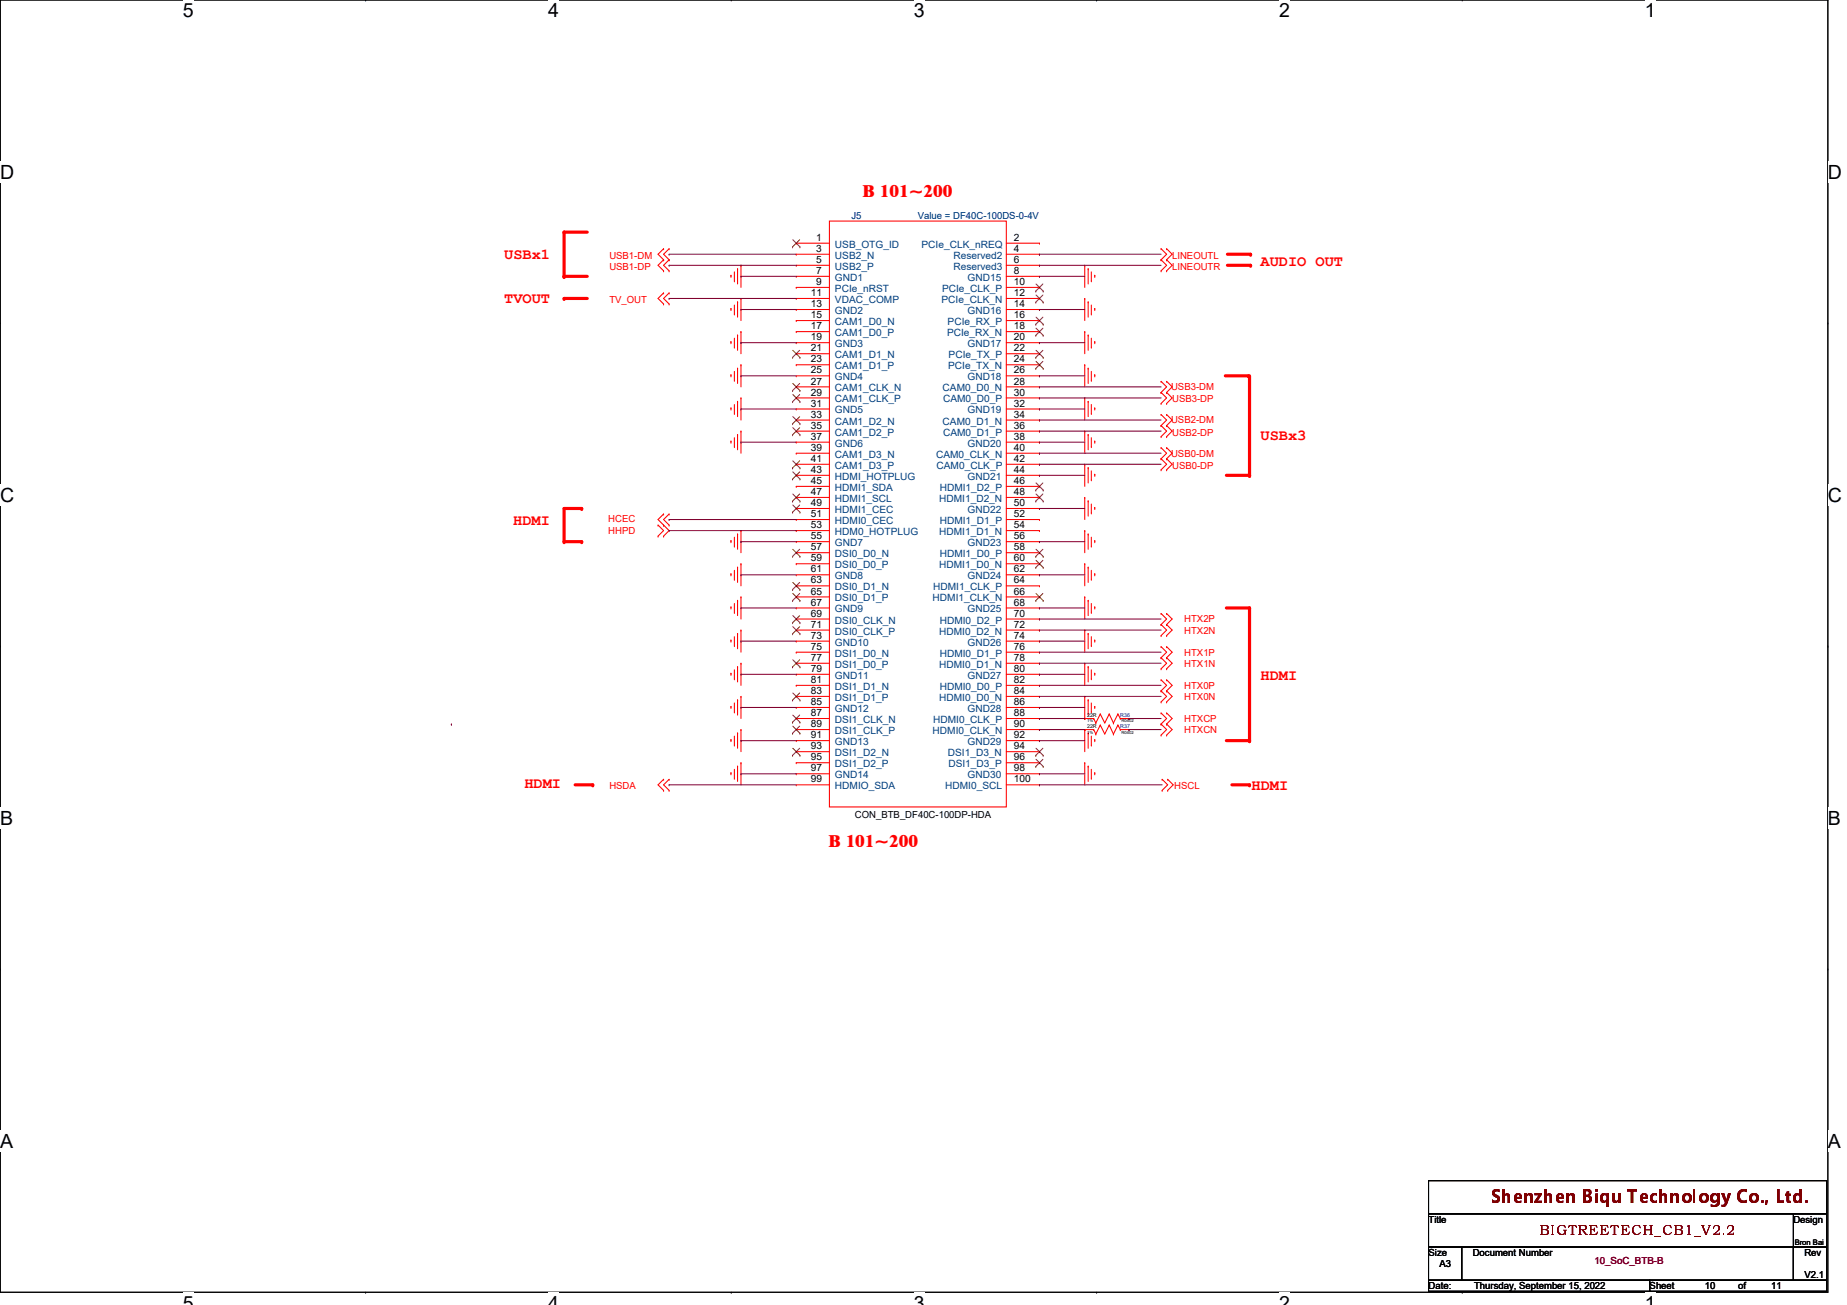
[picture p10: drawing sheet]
<svg xmlns="http://www.w3.org/2000/svg" width="297mm" height="210mm" viewBox="0 0 297 210" stroke-linecap="round" stroke-linejoin="round" font-family="sans-serif">
<path d="M0 0h294v207.9h-294z" fill="none" stroke="#000" stroke-width=".17"/>
<g fill="#fff">
<path d="M29.4 0h1.8v3.5h-1.8z"/>
<path d="M29.4 207.9h1.8v2h-1.8z"/>
</g>
<path d="M58.8 0h.1M58.8 207.9h.1" fill="none" stroke="#000" stroke-width=".17"/>
<g fill="#fff">
<path d="M88.2 0h1.7v3.5h-1.7z"/>
<path d="M88.2 207.9h1.7v2h-1.7z"/>
</g>
<path d="M117.6 0h.1M117.6 207.9h.1" fill="none" stroke="#000" stroke-width=".17"/>
<g fill="#fff">
<path d="M147 0h1.7v3.5h-1.7z"/>
<path d="M147 207.9h1.7v2h-1.7z"/>
</g>
<path d="M176.4 0h.1M176.4 207.9h.1" fill="none" stroke="#000" stroke-width=".17"/>
<g fill="#fff">
<path d="M205.7 0h1.8v3.5h-1.8z"/>
<path d="M205.7 207.9h1.8v2h-1.8z"/>
</g>
<path d="M235.2 0h.1M235.2 207.9h.1" fill="none" stroke="#000" stroke-width=".17"/>
<g fill="#fff">
<path d="M264.5 0h1.8v3.5h-1.8z"/>
<path d="M264.5 207.9h1.8v2h-1.8z"/>
<path d="M0 26h2.3v3.4h-2.3z"/>
<path d="M294 26h2.2v3.4h-2.2z"/>
<path d="M0 77.9h2.3v3.5h-2.3z"/>
<path d="M294 77.9h2.2v3.5h-2.2z"/>
</g>
<path d="M0 51.9h.1M294 51.9h.1" fill="none" stroke="#000" stroke-width=".17"/>
<g fill="#fff">
<path d="M0 129.9h2.1v3.4h-2.1z"/>
<path d="M294 129.9h2v3.4h-2z"/>
</g>
<path d="M0 103.9h.1M294 103.9h.1" fill="none" stroke="#000" stroke-width=".17"/>
<g fill="#fff">
<path d="M0 181.8h2.1v3.5h-2.1z"/>
<path d="M294 181.8h2v3.5h-2z"/>
</g>
<path d="M0 155.9h.1M294 155.9h.1" fill="none" stroke="#000" stroke-width=".17"/>
<path d="M90.7 81.8v5.3" fill="none" stroke="#f00" stroke-width=".51"/>
<circle cx="90.7" cy="87.1" r=".25" fill="#f00"/>
<path d="M197.1 60.5h3.7" fill="none" stroke="#f00" stroke-width=".51"/>
<circle cx="200.8" cy="60.5" r=".25" fill="#f00"/>
<path d="M201 60.5v16" fill="none" stroke="#f00" stroke-width=".51"/>
<circle cx="201" cy="76.5" r=".25" fill="#f00"/>
<path d="M197.2 76.5h3.8" fill="none" stroke="#f00" stroke-width=".51"/>
<circle cx="201" cy="76.5" r=".25" fill="#f00"/>
<path d="M90.7 37.3v7.1" fill="none" stroke="#f00" stroke-width=".51"/>
<circle cx="90.7" cy="44.4" r=".25" fill="#f00"/>
<path d="M90.7 37.3h3.7" fill="none" stroke="#f00" stroke-width=".51"/>
<circle cx="90.7" cy="37.3" r=".25" fill="#f00"/>
<path d="M90.7 44.4h3.7" fill="none" stroke="#f00" stroke-width=".51"/>
<circle cx="90.7" cy="44.4" r=".25" fill="#f00"/>
<path d="M90.7 48h3.7" fill="none" stroke="#f00" stroke-width=".51"/>
<circle cx="90.7" cy="48" r=".25" fill="#f00"/>
<path d="M197.4 40.9h3.7" fill="none" stroke="#f00" stroke-width=".51"/>
<circle cx="201.1" cy="40.9" r=".25" fill="#f00"/>
<path d="M197.4 42.7h3.7" fill="none" stroke="#f00" stroke-width=".51"/>
<circle cx="201.1" cy="42.7" r=".25" fill="#f00"/>
<path d="M197.2 97.8h3.8" fill="none" stroke="#f00" stroke-width=".51"/>
<circle cx="201" cy="97.8" r=".25" fill="#f00"/>
<path d="M201 97.8v21.3" fill="none" stroke="#f00" stroke-width=".51"/>
<circle cx="201" cy="119.1" r=".25" fill="#f00"/>
<path d="M197.2 119.1h3.8" fill="none" stroke="#f00" stroke-width=".51"/>
<circle cx="201" cy="119.1" r=".25" fill="#f00"/>
<path d="M198.1 126.2h2.9" fill="none" stroke="#f00" stroke-width=".51"/>
<circle cx="201" cy="126.2" r=".25" fill="#f00"/>
<path d="M92.5 126.2h2.8" fill="none" stroke="#f00" stroke-width=".51"/>
<circle cx="95.3" cy="126.2" r=".25" fill="#f00"/>
<path d="M90.7 81.8h2.9" fill="none" stroke="#f00" stroke-width=".51"/>
<circle cx="93.6" cy="81.8" r=".25" fill="#f00"/>
<path d="M90.7 87.1h2.9" fill="none" stroke="#f00" stroke-width=".51"/>
<circle cx="93.6" cy="87.1" r=".25" fill="#f00"/>
<g fill="none" stroke="#f00" stroke-width=".17">
<path d="M128.1 39.1h.1M128.1 39.1h5.3M133.4 35.6h28.4v94.2h-28.4zM161.8 39.1h5.4M167.2 39.1h.1M106.7 47.1h.1M106.7 48.9h.1M106.7 40h.1M106.7 41.8h.1M106.7 43.6h.1M106.7 47.1l-.9 .9 .9 .9M106.7 40l-.9 .9 .9 .9"/>
<path d="M106.7 41.8l-.9 .9 .9 .9M107.6 47.1h.1M107.6 48.9h.1M107.6 40h.1M107.6 41.8h.1M107.6 43.6h.1M107.6 47.1l-.9 .9 .9 .9M107.6 40l-.9 .9 .9 .9M107.6 41.8l-.9 .9 .9 .9M117.6 44.3h.1M117.6 49.6h.1M117.6 54.9h.1"/>
<path d="M117.6 44.3v.3M117.6 49.6v.4M117.6 54.9v.4M118.1 45.2h.1M118.1 50.5h.1M118.1 55.8h.1M118.1 43.7v1.5M118.1 49.1v1.4M118.1 54.4v1.4M118.1 59.7v1.5M118.6 43.2h.1M118.6 48.6h.1"/>
<path d="M118.6 53.9h.1M118.6 59.2h.1M118.6 43.2v2.5M118.6 48.6v2.4M118.6 53.9v2.4M118.6 59.2v2.5M119.2 42.7h.1M119.2 48h.1M119.2 53.3h.1M119.2 58.7h.1M119.2 42.7v3.5M119.2 48v3.6"/>
<path d="M119.2 53.3v3.6M119.2 58.7v3.5M128.1 58.7h.1M128.1 56.9h.1M128.1 55.1h.1M128.1 53.3h.1M128.1 51.6h.1M128.1 49.8h.1M128.1 48h.1M128.1 46.2h.1M128.1 44.4h.1M128.1 42.7h.1"/>
<path d="M128.1 40.9h.1M128.1 58.7h5.3M128.1 56.9h5.3M128.1 55.1h5.3M128.1 53.3h5.3M128.1 51.6h5.3M128.1 49.8h5.3M128.1 48h5.3M128.1 46.2h5.3M128.1 44.4h5.3M128.1 42.7h5.3M128.1 40.9h5.3"/>
<path d="M161.8 58.7h5.4M161.8 56.9h5.4M161.8 55.1h5.4M161.8 53.3h5.4M161.8 51.6h5.4M161.8 49.8h5.4M161.8 48h5.4M161.8 46.2h5.4M161.8 44.4h5.4M161.8 42.7h5.4M161.8 40.9h5.4M167.2 58.7h.1"/>
<path d="M167.2 56.9h.1M167.2 55.1h.1M167.2 53.3h.1M167.2 51.6h.1M167.2 49.8h.1M167.2 48h.1M167.2 46.2h.1M167.2 44.4h.1M167.2 42.7h.1M167.2 40.9h.1M174.5 42.7h.1M174.5 48h.1"/>
<path d="M174.5 53.3h.1M174.5 58.7h.1M174.5 42.7v3.5M174.5 48v3.6M174.5 53.3v3.6M174.5 58.7v3.5M175 43.2h.1M175 48.6h.1M175 53.9h.1M175 59.2h.1M175 43.2v2.5M175 48.6v2.4"/>
<path d="M175 53.9v2.4M175 59.2v2.5M175.5 45.2h.1M175.5 50.5h.1M175.5 55.8h.1M175.5 43.7v1.5M175.5 49.1v1.4M175.5 54.4v1.4M175.5 59.7v1.5M176.1 44.3h.1M176.1 49.6h.1M176.1 54.9h.1"/>
<path d="M176.1 44.3v.3M176.1 49.6v.4M176.1 54.9v.4M186.7 40h.1M186.7 41.8h.1M186.7 43.6h.1M186.7 40l.9 .9-.9 .9M186.7 41.8l.9 .9-.9 .9M187.6 40h.1M187.6 41.8h.1M187.6 43.6h.1M187.6 40l.9 .9-.9 .9"/>
<path d="M187.6 41.8l.9 .9-.9 .9M117.6 60.3h.1M117.6 65.6h.1M117.6 71h.1M117.6 60.3v.3M117.6 65.6v.4M117.6 71v.3M118.1 61.2h.1M118.1 66.5h.1M118.1 71.8h.1M118.1 65.1v1.4M118.1 70.4v1.4"/>
<path d="M118.6 64.6h.1M118.6 69.9h.1M118.6 64.6v2.4M118.6 69.9v2.4M119.2 64h.1M119.2 69.3h.1M119.2 64v3.6M119.2 69.3v3.6M128.1 78.2h.1M128.1 76.5h.1M128.1 74.7h.1M128.1 72.9h.1"/>
<path d="M128.1 69.3h.1M128.1 67.6h.1M128.1 65.8h.1M128.1 64h.1M128.1 62.2h.1M128.1 60.5h.1M128.1 71.1h.1M128.1 78.2h5.3M128.1 76.5h5.3M128.1 74.7h5.3M128.1 72.9h5.3M128.1 69.3h5.3"/>
<path d="M128.1 67.6h5.3M128.1 65.8h5.3M128.1 64h5.3M128.1 62.2h5.3M128.1 60.5h5.3M128.1 71.1h5.3M161.8 78.2h5.4M161.8 76.5h5.4M161.8 74.7h5.4M161.8 72.9h5.4M161.8 69.3h5.4M161.8 67.6h5.4"/>
<path d="M161.8 65.8h5.4M161.8 64h5.4M161.8 62.2h5.4M161.8 60.5h5.4M161.8 71.1h5.4M167.2 78.2h.1M167.2 76.5h.1M167.2 74.7h.1M167.2 72.9h.1M167.2 69.3h.1M167.2 67.6h.1M167.2 65.8h.1"/>
<path d="M167.2 64h.1M167.2 62.2h.1M167.2 60.5h.1M167.2 71.1h.1M174.5 64h.1M174.5 69.3h.1M174.5 74.7h.1M174.5 64v3.6M174.5 69.3v3.6M174.5 74.7v3.5M175 64.6h.1M175 69.9h.1"/>
<path d="M175 75.2h.1M175 64.6v2.4M175 69.9v2.4M175 75.2v2.5M175.5 61.2h.1M175.5 66.5h.1M175.5 71.8h.1M175.5 77.2h.1M175.5 65.1v1.4M175.5 70.4v1.4M175.5 75.7v1.5M176.1 60.3h.1"/>
<path d="M176.1 65.6h.1M176.1 71h.1M176.1 76.3h.1M176.1 60.3v.3M176.1 65.6v.4M176.1 71v.3M176.1 76.3v.3M186.7 61.3h.1M186.7 63.1h.1M186.7 64.9h.1M186.7 68.5h.1M186.7 70.2h.1"/>
<path d="M186.7 66.7h.1M186.7 73.8h.1M186.7 75.6h.1M186.7 72h.1M186.7 61.3l.9 .9-.9 .9M186.7 63.1l.9 .9-.9 .9M186.7 68.5l.9 .8-.9 .9M186.7 66.7l.9 .9-.9 .9M186.7 73.8l.9 .9-.9 .9M186.7 72l.9 .9-.9 .9M187.6 61.3h.1M187.6 63.1h.1"/>
<path d="M187.6 64.9h.1M187.6 68.5h.1M187.6 70.2h.1M187.6 66.7h.1M187.6 73.8h.1M187.6 75.6h.1M187.6 72h.1M187.6 61.3l.9 .9-.9 .9M187.6 63.1l.9 .9-.9 .9M187.6 68.5l.9 .8-.9 .9M187.6 66.7l.9 .9-.9 .9M187.6 73.8l.9 .9-.9 .9"/>
<path d="M187.6 72l.9 .9-.9 .9M105.8 84.5h.1M105.8 86.2h.1M105.8 84.5l.9 .8-.9 .9M106.7 82.7h.1M106.7 84.5h.1M106.7 86.2h.1M106.7 82.7l-.9 .9 1.8 1.7-.9 .9M107.6 82.7h.1M107.6 84.5h.1M107.6 82.7l-.9 .9 .9 .9M117.6 87h.1"/>
<path d="M117.6 92.3h.1M117.6 97.6h.1M117.6 87v.3M117.6 92.3v.3M117.6 97.6v.4M118.1 87.8h.1M118.1 93.2h.1M118.1 98.5h.1M118.1 86.4v1.4M118.1 91.7v1.5M118.1 97.1v1.4M118.6 85.9h.1"/>
<path d="M118.6 91.2h.1M118.6 96.6h.1M118.6 85.9v2.4M118.6 91.2v2.5M118.6 96.6v2.4M119.2 85.3h.1M119.2 90.7h.1M119.2 96h.1M119.2 85.3v3.6M119.2 90.7v3.5M119.2 96v3.6M128.1 85.3h.1"/>
<path d="M128.1 83.6h.1M128.1 81.8h.1M128.1 80h.1M128.1 87.1h.1M128.1 88.9h.1M128.1 92.5h.1M128.1 94.2h.1M128.1 96h.1M128.1 97.8h.1M128.1 99.6h.1M128.1 90.7h.1M128.1 85.3h5.3"/>
<path d="M128.1 83.6h5.3M128.1 81.8h5.3M128.1 80h5.3M128.1 87.1h5.3M128.1 88.9h5.3M128.1 92.5h5.3M128.1 94.2h5.3M128.1 96h5.3M128.1 97.8h5.3M128.1 99.6h5.3M128.1 90.7h5.3M161.8 85.3h5.4"/>
<path d="M161.8 83.6h5.4M161.8 81.8h5.4M161.8 80h5.4M161.8 87.1h5.4M161.8 88.9h5.4M161.8 92.5h5.4M161.8 94.2h5.4M161.8 96h5.4M161.8 97.8h5.4M161.8 99.6h5.4M161.8 90.7h5.4M167.2 85.3h.1"/>
<path d="M167.2 83.6h.1M167.2 81.8h.1M167.2 80h.1M167.2 87.1h.1M167.2 88.9h.1M167.2 90.7h.1M167.2 92.5h.1M167.2 94.2h.1M167.2 96h.1M167.2 97.8h.1M167.2 99.6h.1M174.5 80h.1"/>
<path d="M174.5 85.3h.1M174.5 90.7h.1M174.5 96h.1M174.5 80v3.6M174.5 85.3v3.6M174.5 90.7v3.5M174.5 96v3.6M175 80.6h.1M175 85.9h.1M175 91.2h.1M175 96.6h.1M175 80.6v2.4"/>
<path d="M175 85.9v2.4M175 91.2v2.5M175 96.6v2.4M175.5 82.5h.1M175.5 87.8h.1M175.5 93.2h.1M175.5 98.5h.1M175.5 81.1v1.4M175.5 86.4v1.4M175.5 91.7v1.5M175.5 97.1v1.4M176.1 81.6h.1"/>
<path d="M176.1 87h.1M176.1 92.3h.1M176.1 97.6h.1M176.1 81.6v.4M176.1 87v.3M176.1 92.3v.3M176.1 97.6v.4M186.7 98.7h.1M186.7 98.7l.9 .9-.9 .9M187.6 98.7h.1M187.6 98.7l.9 .9-.9 .9M117.6 103h.1"/>
<path d="M117.6 108.3h.1M117.6 113.6h.1M117.6 119h.1M117.6 103v.3M117.6 108.3v.3M117.6 113.6v.4M117.6 119v.3M118.1 103.8h.1M118.1 109.2h.1M118.1 114.5h.1M118.1 119.8h.1M118.1 102.4v1.4"/>
<path d="M118.1 107.7v1.5M118.1 113.1v1.4M118.1 118.4v1.4M118.6 101.9h.1M118.6 107.2h.1M118.6 112.6h.1M118.6 117.9h.1M118.6 101.9v2.5M118.6 107.2v2.5M118.6 112.6v2.4M118.6 117.9v2.5M119.2 101.3h.1"/>
<path d="M119.2 106.7h.1M119.2 112h.1M119.2 117.3h.1M119.2 101.3v3.6M119.2 106.7v3.5M119.2 112v3.6M119.2 117.3v3.6M128.1 101.3h.1M128.1 103.1h.1M128.1 104.9h.1M128.1 106.7h.1M128.1 108.5h.1"/>
<path d="M128.1 110.2h.1M128.1 112h.1M128.1 113.8h.1M128.1 115.6h.1M128.1 117.3h.1M128.1 119.1h.1M128.1 101.3h5.3M128.1 103.1h5.3M128.1 104.9h5.3M128.1 106.7h5.3M128.1 108.5h5.3M128.1 110.2h5.3"/>
<path d="M128.1 112h5.3M128.1 113.8h5.3M128.1 115.6h5.3M128.1 117.3h5.3M128.1 119.1h5.3M161.8 101.3h5.4M161.8 103.1h5.4M161.8 104.9h5.4M161.8 106.7h5.4M161.8 108.5h5.4M161.8 110.2h5.4M161.8 112h5.4"/>
<path d="M161.8 113.8h5.4M161.8 115.6h5.4M161.8 117.3h5.4M161.8 119.1h5.4M167.2 101.3h.1M167.2 103.1h.1M167.2 104.9h.1M167.2 106.7h.1M167.2 108.5h.1M167.2 110.2h.1M167.2 112h.1M167.2 113.8h.1"/>
<path d="M167.2 115.6h.1M167.2 117.3h.1M167.2 119.1h.1M174.5 101.3h.1M174.5 106.7h.1M174.5 112h.1M174.5 117.3h.1M174.5 115.6h.1M174.5 101.3v3.6M174.5 106.7v3.5M174.5 112v3.6M174.5 117.3v3.6"/>
<path d="M174.5 115.6h1.4M174.5 117.3h1.4M175 101.9h.1M175 107.2h.1M175 112.6h.1M175 117.9h.1M175 101.9v2.5M175 107.2v2.5M175 112.6v2.4M175 117.9v2.5M175.5 103.8h.1M175.5 109.2h.1"/>
<path d="M175.5 114.5h.1M175.5 119.8h.1M175.5 102.4v1.4M175.5 107.7v1.5M175.5 113.1v1.4M175.5 118.4v1.4M175.9 115.6h.1M175.9 117.3h.1M175.9 115.6l.3 .7M175.9 117.3l.3 .8M176.1 103h.1M176.1 108.3h.1"/>
<path d="M176.1 113.6h.1M176.1 119h.1M176.1 103v.3M176.1 108.3v.3M176.1 113.6v.4M176.1 119v.3M176.2 116.3h.1M176.2 118.1h.1M176.9 114.9h.1M176.9 116.6h.1M176.9 114.9l.8 1.4 .7-1.4M176.9 114.9l-.7 1.4"/>
<path d="M176.9 116.6l.8 1.5 .7-1.5M176.9 116.6l-.7 1.5M178.4 114.9h.1M178.4 116.6h.1M178.4 114.9l.7 1.4M178.4 116.6l.7 1.5M179.1 116.3h.1M179.1 118.1h.1M179.8 114.9h.1M179.8 116.6h.1M179.8 114.9l.4 .7M179.8 114.9l-.7 1.4"/>
<path d="M179.8 116.6l.4 .7M179.8 116.6l-.7 1.5M180.2 115.6h.1M180.2 117.3h.1M180.2 115.6h1.4M180.2 117.3h1.4M181.6 115.6h.1M181.6 117.3h.1M186.7 100.5h.1M186.7 102.2h.1M186.7 104h.1M186.7 105.8h.1"/>
<path d="M186.7 107.6h.1M186.7 109.3h.1M186.7 111.1h.1M186.7 112.9h.1M186.7 116.5h.1M186.7 118.2h.1M186.7 114.7h.1M186.7 100.5l.9 .8-.9 .9M186.7 104l.9 .9-.9 .9M186.7 105.8l.9 .9-.9 .9M186.7 109.3l.9 .9-.9 .9M186.7 111.1l.9 .9-.9 .9"/>
<path d="M186.7 116.5l.9 .8-.9 .9M186.7 114.7l.9 .9-.9 .9M187.6 100.5h.1M187.6 102.2h.1M187.6 104h.1M187.6 105.8h.1M187.6 107.6h.1M187.6 109.3h.1M187.6 111.1h.1M187.6 112.9h.1M187.6 116.5h.1M187.6 118.2h.1"/>
<path d="M187.6 114.7h.1M187.6 100.5l.9 .8-.9 .9M187.6 104l.9 .9-.9 .9M187.6 105.8l.9 .9-.9 .9M187.6 109.3l.9 .9-.9 .9M187.6 111.1l.9 .9-.9 .9M187.6 116.5l.9 .8-.9 .9M187.6 114.7l.9 .9-.9 .9M106.7 125.3h.1M106.7 127.1h.1M106.7 125.3l-.9 .9 .9 .9M107.6 125.3h.1"/>
<path d="M107.6 127.1h.1M107.6 125.3l-.9 .9 .9 .9M117.6 124.3h.1M117.6 124.3v.3M118.1 125.2h.1M118.1 123.7v1.5M118.6 123.2h.1M118.6 123.2v2.5M119.2 122.7h.1M119.2 122.7v3.5M128.1 120.9h.1M128.1 122.7h.1"/>
<path d="M128.1 124.5h.1M128.1 126.2h.1M128.1 120.9h5.3M128.1 122.7h5.3M128.1 124.5h5.3M128.1 126.2h5.3M161.8 120.9h5.4M161.8 122.7h5.4M161.8 124.5h5.4M161.8 126.2h5.4M167.2 120.9h.1M167.2 122.7h.1"/>
<path d="M167.2 124.5h.1M167.2 126.2h.1M174.5 122.7h.1M174.5 122.7v3.5M175 123.2h.1M175 123.2v2.5M175.5 125.2h.1M175.5 123.7v1.5M176.1 124.3h.1M176.1 124.3v.3M186.9 125.3h.1M186.9 127.1h.1"/>
<path d="M186.9 125.3l.9 .9-.9 .9M187.8 125.3h.1M187.8 127.1h.1M187.8 125.3l.9 .9-.9 .9"/>
</g>
<path d="M229.7 189.9h64v5.3h-64zM229.7 195.2h64v5.4h-64zM288.4 195.2h.1M288.4 195.2v5.4M229.7 200.6h5.4v5.3h-5.4zM229.7 205.9h35.6v1.8h-35.6zM235.1 200.6h53.3v5.3h-53.3zM265.3 205.9h28.4v1.8h-28.4zM288.4 200.6h5.3v5.3h-5.3z" fill="none" stroke="#000" stroke-width=".17"/>
<g fill="none" stroke="#7f3f00" stroke-width=".16">
<path d="M127.5 39.7h.1M127.5 38.6l1.1 1.1M128.6 38.6l-1.1 1.1M128.6 39.7h.1M127.5 57.5h.1M127.5 56.3l1.1 1.2M128.6 56.3l-1.1 1.2M128.6 57.5h.1M166.6 59.3h.1M166.6 57.5h.1M166.6 53.9h.1M166.6 52.2h.1"/>
<path d="M166.6 48.6h.1M166.6 46.8h.1M166.6 58.1l1.2 1.2M166.6 56.3l1.2 1.2M166.6 52.8l1.2 1.1M166.6 51l1.2 1.2M166.6 47.5l1.2 1.1M166.6 45.7l1.2 1.1M167.7 58.1l-1.1 1.2M167.7 56.3l-1.1 1.2M167.7 52.8l-1.1 1.1M167.7 51l-1.1 1.2"/>
<path d="M167.7 47.5l-1.1 1.1M167.7 45.7l-1.1 1.1M167.8 59.3h.1M167.8 57.5h.1M167.8 53.9h.1M167.8 52.2h.1M167.8 48.6h.1M167.8 46.8h.1M127.5 77h.1M127.5 75.3h.1M127.5 69.9h.1M127.5 68.2h.1"/>
<path d="M127.5 64.6h.1M127.5 62.8h.1M127.5 79.5l1.1 1.1M127.5 75.9l1.1 1.1M127.5 74.1l1.1 1.2M127.5 68.8l1.1 1.1M127.5 67l1.1 1.2M127.5 63.5l1.1 1.1M127.5 61.7l1.1 1.1M128.6 79.5l-1.1 1.1M128.6 75.9l-1.1 1.1M128.6 74.1l-1.1 1.2"/>
<path d="M128.6 68.8l-1.1 1.1M128.6 67l-1.1 1.2M128.6 63.5l-1.1 1.1M128.6 61.7l-1.1 1.1M128.6 77h.1M128.6 75.3h.1M128.6 69.9h.1M128.6 68.2h.1M128.6 64.6h.1M128.6 62.8h.1M166.6 78.8h.1M166.6 79.5l1.2 1.1"/>
<path d="M166.6 77.7l1.2 1.1M167.7 79.5l-1.1 1.1M167.7 77.7l-1.1 1.1M167.8 78.8h.1M127.5 82.4h.1M127.5 80.6h.1M127.5 89.5h.1M127.5 94.8h.1M127.5 96.6h.1M127.5 81.2l1.1 1.2M127.5 88.3l1.1 1.2M127.5 93.7l1.1 1.1"/>
<path d="M127.5 95.5l1.1 1.1M127.5 99l1.1 1.2M128.6 81.2l-1.1 1.2M128.6 95.5l-1.1 1.1M128.6 88.3l-1.1 1.2M128.6 93.7l-1.1 1.1M128.6 99l-1.1 1.2M128.6 82.4h.1M128.6 80.6h.1M128.6 89.5h.1M128.6 94.8h.1M128.6 96.6h.1"/>
<path d="M166.6 80.6h.1M166.6 89.5h.1M166.6 91.3h.1M166.6 96.6h.1M166.6 88.3l1.2 1.2M166.6 90.1l1.2 1.2M166.6 95.5l1.2 1.1M167.7 88.3l-1.1 1.2M167.7 90.1l-1.1 1.2M167.7 95.5l-1.1 1.1M167.8 80.6h.1M167.8 89.5h.1"/>
<path d="M167.8 91.3h.1M167.8 96.6h.1M127.5 100.2h.1M127.5 101.9h.1M127.5 107.3h.1M127.5 112.6h.1M127.5 116.2h.1M127.5 117.9h.1M127.5 100.8l1.1 1.1M127.5 106.1l1.1 1.2M127.5 111.5l1.1 1.1M127.5 115l1.1 1.2"/>
<path d="M127.5 116.8l1.1 1.1M128.6 116.8l-1.1 1.1M128.6 100.8l-1.1 1.1M128.6 106.1l-1.1 1.2M128.6 111.5l-1.1 1.1M128.6 115l-1.1 1.2M128.6 100.2h.1M128.6 101.9h.1M128.6 107.3h.1M128.6 112.6h.1M128.6 116.2h.1M128.6 117.9h.1"/>
<path d="M127.5 121.5h.1M127.5 120.4l1.1 1.1M128.6 120.4l-1.1 1.1M128.6 121.5h.1M166.6 121.5h.1M166.6 123.3h.1M166.6 120.4l1.2 1.1M166.6 122.1l1.2 1.2M167.7 120.4l-1.1 1.1M167.7 122.1l-1.1 1.2M167.8 121.5h.1M167.8 123.3h.1"/>
</g>
<g fill="none" stroke="#7f003f" stroke-width=".17">
<path d="M107.6 40.9h.1M107.6 42.7h.1M107.6 48h.1M107.6 40.9h20.5M107.6 42.7h20.5M107.6 48h20.5M119.2 44.4h.1M119.2 49.8h.1M119.2 55.1h.1M119.2 44.4h8.9M119.2 49.8h8.9M119.2 55.1h8.9"/>
<path d="M167.2 40.9h.1M167.2 42.7h.1M167.2 44.4h.1M167.2 49.8h.1M167.2 55.1h.1M167.2 40.9h19.5M167.2 42.7h19.5M167.2 44.4h7.3M167.2 49.8h7.3M167.2 55.1h7.3M119.2 60.5h.1M119.2 65.8h.1"/>
<path d="M119.2 71.1h.1M119.2 60.5h8.9M119.2 65.8h8.9M119.2 71.1h8.9M167.2 60.5h.1M167.2 65.8h.1M167.2 71.1h.1M167.2 76.5h.1M167.2 62.2h.1M167.2 64h.1M167.2 67.6h.1M167.2 69.3h.1"/>
<path d="M167.2 72.9h.1M167.2 74.7h.1M167.2 60.5h7.3M167.2 65.8h7.3M167.2 71.1h7.3M167.2 76.5h7.3M167.2 62.2h19.5M167.2 64h19.5M167.2 67.6h19.5M167.2 69.3h19.5M167.2 72.9h19.5M167.2 74.7h19.5"/>
<path d="M107.6 83.6h.1M107.6 85.3h.1M107.6 83.6h20.5M107.6 85.3h20.5M119.2 87.1h.1M119.2 92.5h.1M119.2 97.8h.1M119.2 87.1h8.9M119.2 92.5h8.9M119.2 97.8h8.9M167.2 81.8h.1M167.2 87.1h.1"/>
<path d="M167.2 92.5h.1M167.2 97.8h.1M167.2 99.6h.1M167.2 87.1h7.3M167.2 92.5h7.3M167.2 97.8h7.3M167.2 81.8h7.3M167.2 99.6h19.5M72.6 116.5h.1M72.6 116.5v.1M119.2 103.1h.1M119.2 108.5h.1"/>
<path d="M119.2 113.8h.1M119.2 119.1h.1M119.2 103.1h8.9M119.2 108.5h8.9M119.2 113.8h8.9M119.2 119.1h8.9M167.2 101.3h.1M167.2 103.1h.1M167.2 104.9h.1M167.2 106.7h.1M167.2 108.5h.1M167.2 110.2h.1"/>
<path d="M167.2 112h.1M167.2 113.8h.1M167.2 115.6h.1M167.2 117.3h.1M167.2 119.1h.1M167.2 115.6h7.3M167.2 117.3h7.3M167.2 103.1h7.3M167.2 108.5h7.3M167.2 113.8h7.3M167.2 119.1h7.3M167.2 101.3h19.5"/>
<path d="M167.2 104.9h19.5M167.2 106.7h19.5M167.2 110.2h19.5M167.2 112h19.5M181.6 115.6h.1M181.6 117.3h.1M181.6 115.6h5.1M181.6 117.3h5.1M107.6 126.2h.1M107.6 126.2h20.5M119.2 124.5h.1M119.2 124.5h8.9"/>
<path d="M167.2 124.5h.1M167.2 126.2h.1M167.2 124.5h7.3M167.2 126.2h19.7"/>
</g>
<g font-size="3.1">
<text x="29.4" y="2.8">5</text>
<text x="88.2" y="2.8">4</text>
<text x="147" y="2.8">3</text>
<text x="205.7" y="2.8">2</text>
<text x="264.5" y="2.8">1</text>
<text x="0" y="28.7">D</text>
<text x="294" y="28.7">D</text>
<text x="0" y="80.7">C</text>
<text x="294" y="80.7">C</text>
<text x="0" y="132.7">B</text>
<text x="294" y="132.7">B</text>
<text x="0" y="184.6">A</text>
<text x="294" y="184.6">A</text>
<text x="29.4" y="210.7">5</text>
<text x="88.2" y="210.7">4</text>
<text x="147" y="210.7">3</text>
<text x="205.7" y="210.7">2</text>
<text x="264.5" y="210.7">1</text>
</g>
<g font-size="2.8" fill="#f00">
<text x="138.7" y="31.7">B 101~200</text>
<text x="133.2" y="136.3">B 101~200</text>
</g>
<text font-size="2.8" fill="#7f0000" x="239.7" y="193.4">Shenzhen Biqu Technology Co., Ltd.</text>
<g font-size="2.5" fill="#f00">
<text x="81.1" y="41.7">USBx1</text>
<text x="202.7" y="42.7">AUDIO OUT</text>
<text x="81.1" y="48.8">TVOUT</text>
<text x="202.7" y="70.8">USBx3</text>
<text x="82.5" y="84.5">HDMI</text>
<text x="202.7" y="109.4">HDMI</text>
<text x="84.3" y="126.8">HDMI</text>
<text x="201.3" y="127">HDMI</text>
</g>
<text font-size="2.4" fill="#7f0000" x="247.5" y="198.7">BIGTREETECH_CB1_V2.2</text>
<g font-size="1.6" fill="#00007f">
<text x="136.9" y="35.2">J5</text>
<text x="147.6" y="35.2">Value = DF40C-100DS-0-4V</text>
</g>
<g font-size="1.6" fill="#f00">
<text x="98" y="41.6">USB1-DM</text>
<text x="188.5" y="41.6">LINEOUTL</text>
<text x="98" y="43.4">USB1-DP</text>
<text x="188.5" y="43.4">LINEOUTR</text>
<text x="98" y="48.7">TV_OUT</text>
<text x="188.3" y="62.8">USB3-DM</text>
<text x="188.5" y="64.7">USB3-DP</text>
<text x="188.3" y="68.1">USB2-DM</text>
<text x="188.5" y="70.1">USB2-DP</text>
<text x="188.3" y="73.4">USB0-DM</text>
<text x="188.5" y="75.4">USB0-DP</text>
<text x="97.8" y="83.9">HCEC</text>
<text x="97.8" y="85.9">HHPD</text>
<text x="190.5" y="100.1">HTX2P</text>
<text x="190.5" y="101.9">HTX2N</text>
<text x="190.5" y="105.5">HTX1P</text>
<text x="190.5" y="107.2">HTX1N</text>
<text x="190.5" y="110.8">HTX0P</text>
<text x="190.5" y="112.6">HTX0N</text>
<text x="190.5" y="117.9">HTXCN</text>
<text x="190.5" y="116.1">HTXCP</text>
<text x="98" y="127">HSDA</text>
<text x="188.8" y="127">HSCL</text>
</g>
<g font-size="1.6">
<text x="131.3" y="40.5">3</text>
<text x="131.3" y="38.7">1</text>
<text x="163.1" y="40.5">4</text>
<text x="163.1" y="38.7">2</text>
<text x="130.4" y="47.6">11</text>
<text x="131.3" y="45.8">9</text>
<text x="131.3" y="44.1">7</text>
<text x="131.3" y="42.3">5</text>
<text x="163.1" y="47.6">12</text>
<text x="163.1" y="45.8">10</text>
<text x="163.1" y="44.1">8</text>
<text x="163.1" y="42.3">6</text>
<text x="130.4" y="53">17</text>
<text x="130.4" y="51.2">15</text>
<text x="130.4" y="49.4">13</text>
<text x="163.1" y="53">18</text>
<text x="163.1" y="51.2">16</text>
<text x="163.1" y="49.4">14</text>
<text x="130.4" y="58.3">23</text>
<text x="130.4" y="56.5">21</text>
<text x="130.4" y="54.7">19</text>
<text x="163.1" y="58.3">24</text>
<text x="163.1" y="56.5">22</text>
<text x="163.1" y="54.7">20</text>
<text x="130.4" y="65.4">31</text>
<text x="130.4" y="63.6">29</text>
<text x="130.4" y="61.8">27</text>
<text x="130.4" y="60.1">25</text>
<text x="163.1" y="65.4">32</text>
<text x="163.1" y="63.6">30</text>
<text x="163.1" y="61.8">28</text>
<text x="163.1" y="60.1">26</text>
<text x="130.4" y="69">35</text>
<text x="130.4" y="67.2">33</text>
<text x="130.4" y="70.7">37</text>
<text x="163.1" y="69">36</text>
<text x="163.1" y="67.2">34</text>
<text x="163.1" y="70.7">38</text>
<text x="130.4" y="77.9">45</text>
<text x="130.4" y="76.1">43</text>
<text x="130.4" y="74.3">41</text>
<text x="130.4" y="72.5">39</text>
<text x="163.1" y="77.9">46</text>
<text x="163.1" y="76.1">44</text>
<text x="163.1" y="74.3">42</text>
<text x="163.1" y="72.5">40</text>
<text x="130.4" y="83.2">51</text>
<text x="130.4" y="81.4">49</text>
<text x="130.4" y="79.6">47</text>
<text x="163.1" y="83.2">52</text>
<text x="163.1" y="81.4">50</text>
<text x="163.1" y="79.6">48</text>
<text x="130.4" y="85">53</text>
<text x="130.4" y="86.7">55</text>
<text x="130.4" y="88.5">57</text>
<text x="163.1" y="85">54</text>
<text x="163.1" y="86.7">56</text>
<text x="163.1" y="88.5">58</text>
<text x="130.4" y="92.1">61</text>
<text x="130.4" y="93.9">63</text>
<text x="130.4" y="95.6">65</text>
<text x="130.4" y="90.3">59</text>
<text x="163.1" y="90.3">60</text>
<text x="163.1" y="92.1">62</text>
<text x="163.1" y="93.9">64</text>
<text x="163.1" y="95.6">66</text>
<text x="130.4" y="97.4">67</text>
<text x="130.4" y="99.2">69</text>
<text x="130.4" y="101">71</text>
<text x="163.1" y="97.4">68</text>
<text x="163.1" y="99.2">70</text>
<text x="163.1" y="101">72</text>
<text x="130.4" y="102.7">73</text>
<text x="130.4" y="104.5">75</text>
<text x="130.4" y="106.3">77</text>
<text x="163.1" y="102.7">74</text>
<text x="163.1" y="104.5">76</text>
<text x="163.1" y="106.3">78</text>
<text x="130.4" y="108.1">79</text>
<text x="130.4" y="109.9">81</text>
<text x="130.4" y="111.6">83</text>
<text x="130.4" y="113.4">85</text>
<text x="163.1" y="108.1">80</text>
<text x="163.1" y="109.9">82</text>
<text x="163.1" y="111.6">84</text>
<text x="163.1" y="113.4">86</text>
<text x="130.4" y="115.2">87</text>
<text x="130.4" y="117">89</text>
<text x="130.4" y="118.7">91</text>
<text x="163.1" y="115.2">88</text>
<text x="163.1" y="117">90</text>
<text x="163.1" y="118.7">92</text>
<text x="130.4" y="120.5">93</text>
<text x="130.4" y="122.3">95</text>
<text x="130.4" y="124.1">97</text>
<text x="130.4" y="125.9">99</text>
<text x="163.1" y="120.5">94</text>
<text x="163.1" y="122.3">96</text>
<text x="163.1" y="124.1">98</text>
<text x="163.1" y="125.9">100</text>
<text x="137.5" y="131.6">CON_BTB_DF40C-100DP-HDA</text>
<text x="229.7" y="196.7">Title</text>
<text x="288.4" y="196.7">Design</text>
<text x="229.7" y="202">Size</text>
<text x="231.5" y="203.8">A3</text>
<text x="236.9" y="202">Document Number</text>
<text x="290.2" y="202">Rev</text>
<text x="229.7" y="207.3">Date:</text>
<text x="237.1" y="207.3">Thursday, September 15, 2022</text>
<text x="265.3" y="207.3">Sheet</text>
<text x="274.2" y="207.3">10</text>
<text x="279.5" y="207.3">of</text>
<text x="284.9" y="207.3">11</text>
<text x="290.2" y="205.6">V2.1</text>
</g>
<g font-size="1.6" fill="#003f7f">
<text x="134.3" y="41.6">USB2_N</text>
<text x="134.3" y="39.8">USB_OTG_ID</text>
<text x="148.2" y="39.8">PCIe_CLK_nREQ</text>
<text x="153.3" y="41.6">Reserved2</text>
<text x="134.3" y="46.9">PCIe_nRST</text>
<text x="134.3" y="45.2">GND1</text>
<text x="134.3" y="43.4">USB2_P</text>
<text x="151.5" y="46.9">PCIe_CLK_P</text>
<text x="153.3" y="43.4">Reserved3</text>
<text x="155.6" y="45.2">GND15</text>
<text x="134.3" y="52.3">CAM1_D0_N</text>
<text x="134.3" y="50.5">GND2</text>
<text x="134.3" y="48.7">VDAC_COMP</text>
<text x="151.4" y="48.7">PCIe_CLK_N</text>
<text x="152.4" y="52.3">PCIe_RX_P</text>
<text x="155.6" y="50.5">GND16</text>
<text x="134.3" y="59.4">CAM1_D1_P</text>
<text x="134.3" y="57.6">CAM1_D1_N</text>
<text x="134.3" y="55.8">GND3</text>
<text x="134.3" y="54.1">CAM1_D0_P</text>
<text x="152.3" y="54.1">PCIe_RX_N</text>
<text x="152.5" y="59.4">PCIe_TX_N</text>
<text x="152.6" y="57.6">PCIe_TX_P</text>
<text x="155.6" y="55.8">GND17</text>
<text x="134.3" y="64.7">CAM1_CLK_P</text>
<text x="134.3" y="62.9">CAM1_CLK_N</text>
<text x="134.3" y="61.2">GND4</text>
<text x="151.6" y="62.9">CAM0_D0_N</text>
<text x="151.7" y="64.7">CAM0_D0_P</text>
<text x="155.6" y="61.2">GND18</text>
<text x="134.3" y="70.1">CAM1_D2_P</text>
<text x="134.3" y="68.3">CAM1_D2_N</text>
<text x="134.3" y="66.5">GND5</text>
<text x="134.3" y="71.8">GND6</text>
<text x="151.6" y="68.3">CAM0_D1_N</text>
<text x="151.7" y="70.1">CAM0_D1_P</text>
<text x="155.6" y="66.5">GND19</text>
<text x="155.6" y="71.8">GND20</text>
<text x="134.3" y="77.2">HDMI_HOTPLUG</text>
<text x="134.3" y="75.4">CAM1_D3_P</text>
<text x="134.3" y="73.6">CAM1_D3_N</text>
<text x="150.5" y="73.6">CAM0_CLK_N</text>
<text x="150.6" y="75.4">CAM0_CLK_P</text>
<text x="155.6" y="77.2">GND21</text>
<text x="134.3" y="82.5">HDMI1_CEC</text>
<text x="134.3" y="80.7">HDMI1_SCL</text>
<text x="134.3" y="79">HDMI1_SDA</text>
<text x="151" y="80.7">HDMI1_D2_N</text>
<text x="151.1" y="79">HDMI1_D2_P</text>
<text x="155.6" y="82.5">GND22</text>
<text x="134.3" y="86.1">HDM0_HOTPLUG</text>
<text x="134.3" y="84.3">HDMI0_CEC</text>
<text x="134.3" y="87.8">GND7</text>
<text x="134.3" y="89.6">DSI0_D0_N</text>
<text x="151" y="86.1">HDMI1_D1_N</text>
<text x="151.1" y="84.3">HDMI1_D1_P</text>
<text x="151.1" y="89.6">HDMI1_D0_P</text>
<text x="155.6" y="87.8">GND23</text>
<text x="134.3" y="93.2">GND8</text>
<text x="134.3" y="95">DSI0_D1_N</text>
<text x="134.3" y="91.4">DSI0_D0_P</text>
<text x="150.1" y="95">HDMI1_CLK_P</text>
<text x="151" y="91.4">HDMI1_D0_N</text>
<text x="155.6" y="93.2">GND24</text>
<text x="134.3" y="96.7">DSI0_D1_P</text>
<text x="134.3" y="98.5">GND9</text>
<text x="134.3" y="100.3">DSI0_CLK_N</text>
<text x="150" y="96.7">HDMI1_CLK_N</text>
<text x="151.1" y="100.3">HDMI0_D2_P</text>
<text x="155.6" y="98.5">GND25</text>
<text x="134.3" y="102.1">DSI0_CLK_P</text>
<text x="134.3" y="103.8">GND10</text>
<text x="134.3" y="105.6">DSI1_D0_N</text>
<text x="134.3" y="107.4">DSI1_D0_P</text>
<text x="151" y="102.1">HDMI0_D2_N</text>
<text x="151" y="107.4">HDMI0_D1_N</text>
<text x="151.1" y="105.6">HDMI0_D1_P</text>
<text x="155.6" y="103.8">GND26</text>
<text x="134.3" y="109.2">GND11</text>
<text x="134.3" y="111">DSI1_D1_N</text>
<text x="134.3" y="112.7">DSI1_D1_P</text>
<text x="151" y="112.7">HDMI0_D0_N</text>
<text x="151.1" y="111">HDMI0_D0_P</text>
<text x="155.6" y="109.2">GND27</text>
<text x="134.3" y="114.5">GND12</text>
<text x="134.3" y="116.3">DSI1_CLK_N</text>
<text x="134.3" y="118.1">DSI1_CLK_P</text>
<text x="134.3" y="119.8">GND13</text>
<text x="150" y="118.1">HDMI0_CLK_N</text>
<text x="150.1" y="116.3">HDMI0_CLK_P</text>
<text x="155.6" y="114.5">GND28</text>
<text x="155.6" y="119.8">GND29</text>
<text x="134.3" y="121.6">DSI1_D2_N</text>
<text x="134.3" y="123.4">DSI1_D2_P</text>
<text x="134.3" y="125.2">GND14</text>
<text x="152.4" y="121.6">DSI1_D3_N</text>
<text x="152.5" y="123.4">DSI1_D3_P</text>
<text x="155.6" y="125.2">GND30</text>
<text x="134.3" y="127">HDMIO_SDA</text>
<text x="152" y="127">HDMI0_SCL</text>
</g>
<text font-size="1.6" fill="#7f003f" x="256.4" y="203.2">10_SoC_BTB-B</text>
<text font-size="1.2" x="288.6" y="200.3">Bron Bai</text>
<g font-size=".8">
<text x="174.8" y="115.3">22R</text>
<text x="174.8" y="117.1">22R</text>
</g>
<g font-size=".8" fill="#00007f">
<text x="180.2" y="115.3">R36</text>
<text x="180.2" y="117.1">R37</text>
</g>
<g font-size=".7">
<text x="174.8" y="116.2">1%</text>
<text x="174.8" y="118">1%</text>
<text x="180.3" y="116.2">R0402</text>
<text x="180.3" y="118">R0402</text>
</g>
</svg>
